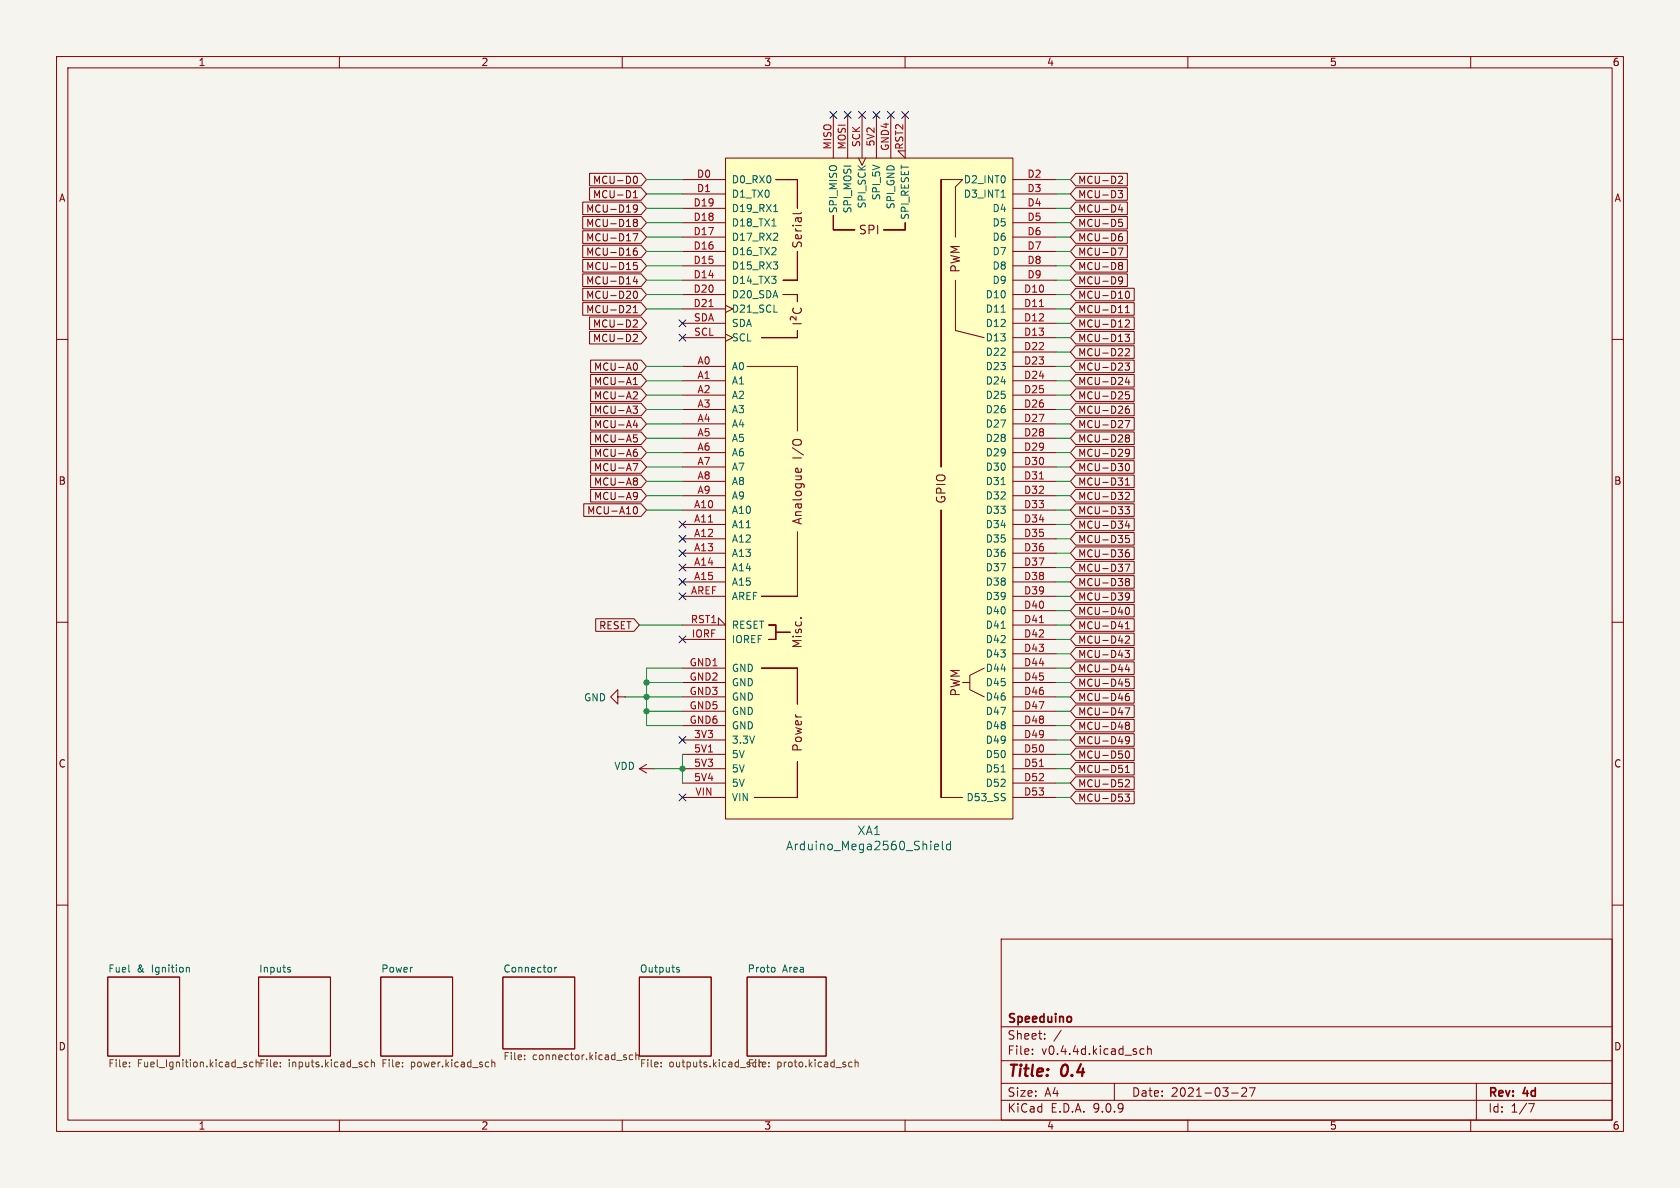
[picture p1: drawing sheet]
<svg xmlns="http://www.w3.org/2000/svg" width="297mm" height="210mm" viewBox="0 0 297 210" stroke-linecap="round" stroke-linejoin="round" font-family="sans-serif">
<path d="M0 0h297v210h-297z" fill="#f5f4ef" stroke="#f5f4ef" stroke-width=".18"/>
<g fill="none" stroke="#840000" stroke-width=".18">
<path d="M10 10h277v190h-277zM12 12h273v186h-273zM60 10v2M110 10v2M160 10v2M210 10v2M260 10v2M10 60h2M285 60h2M10 110h2M285 110h2M10 160h2"/>
<path d="M19 172.7h12.7v14h-12.7zM45.7 172.7h12.7v14h-12.7zM67.3 172.7h12.7v14h-12.7zM88.9 172.7h12.7v12.7h-12.7zM113 172.7h12.7v14h-12.7zM132.1 172.7h13.9v14h-13.9zM177 166h108v32h-108zM285 160h2M60 198v2M110 198v2M160 198v2M177 194.5h108"/>
<path d="M177 191.5h108M177 187.5h108M177 181.5h108M182.5 186.3v.1M182.5 185.5v.1M184.7 183.6v.1M184.7 182.8v.1M187.6 182.1l-1.3 2M197 191.5v3M202.2 185.5l-.4-.1-.3 .3v.4l.2 .2h.5M202.9 185.5l.2-.1 .4 .1v.9M202.9 184.9v1.5"/>
<path d="M210 198v2M217.7 193.2h1.2M219.5 192.4l.6-.1 .2 .1 .1 .3-.9 1.1h.9M220.9 192.3h1l-.7 1.5M260 198v2M261 191.5v6.5M270.2 195.1h1l-.6 1.5"/>
</g>
<path d="M189.3 179.8v.7" fill="none" stroke="#840000" stroke-width=".3"/>
<path d="M33.1 171l.4 .2v.6M51 171l.3 .1M51 171.4l.3 .1 .1 .2-.2 .1h-.2M98.1 171v.8M98.4 171l-.3 .2M119.7 171.1h.4M119.7 171.4l.4 .2v.2h-.4M136.8 171l.2 .2v.4l-.2 .2" fill="none" stroke="#006464" stroke-width=".18"/>
<g fill="none" stroke="#725600" stroke-width=".18">
<path d="M22.9 188.5v.1M22.9 187.8v.1M43.2 188.1l.4 .3v.1l-.4 .1M43.2 187.8h.4M44.7 187.8h-.3l-.3 .2 .1 .5h.5M49.6 188.5v.1M49.6 187.8v.1M64.5 188.4l.2 .2 .4-.1M65.1 187.8h-.4l-.2 .2M65.7 187.9l.1-.1h.3l.1 .8M65.7 187.3v1.3M71.2 188.5v.1"/>
<path d="M71.2 187.8v.1M86 187.8h.4M86.4 188.5l-.4 .1M86.9 187.9l.2-.1h.3l.1 .8M86.9 187.3v1.3M92.7 187.2v.1M92.7 186.5v.2M110.7 187v.3M111.9 186.5h-.4l-.2 .2 .1 .6h.5M112.4 186.6l.2-.1h.3v.8M112.4 186.1v1.2M116.9 188.5v.1"/>
<path d="M116.9 187.8v.1M135.9 188.5v.1M135.9 187.8v.1M150.1 188.5h.5M150.1 187.8h.5M151.2 187.9l.2-.1h.3v.8M151.2 187.3v1.3"/>
</g>
<path d="M128.3 27.9h50.8v116.9h-50.8z" fill="#ffffc2"/>
<g fill="none" stroke="#840000" stroke-width=".18">
<path d="M103 38.3h10.3l1 1.1-1 1.1h-10.3zM103 35.7h10.3l1 1.1-1 1.1h-10.3zM104.2 33.2h9.1l1 1.1-1 1.1h-9.1zM104.2 30.6h9.1l1 1.2-1 1.1h-9.1zM112 34.1l.3-.4v1.3M112 35h.7M112.1 31.2h.2a.68 .68 0 0 1 .4 .6 .68 .68 0 0 1-.4 .6h-.2M112.2 39.3l-.2-.2 .2-.3h.2l.3 .2-.3 .3M112.2 39.3l-.2 .3v.3l.2 .1h.4l.1-.2v-.2l-.3-.3M112.2 39.3h.2M112.7 36.8l-.3 .2h-.3l-.1-.2 .1-.5 .3-.1 .2 .2a.84 .84 0 0 1-.3 1.1h-.2M120.6 31.8h7.7"/>
<path d="M120.6 34.3h7.7M120.6 36.8h7.7M120.6 39.4h7.7M128.3 27.9h50.8v116.9h-50.8zM137.2 31.8h3.8zM141 31.8v5zM141.7 37.6l-.3 .2h-1.3M147.3 38.1v2.5zM147.3 20.3v7.6M149.9 20.3v7.6M151.8 27.9l.6 1.3 .6-1.3M152.4 20.3v7.6"/>
<path d="M154.9 20.3v7.6M157.5 20.3v7.6M160 39.4v1.2zM160 20.3v7.6l-1.3-1.2h1.3M166.4 31.8h3.8l-1.3 1.2v8.9M166.4 31.8v50.8zM179.1 31.8h7.6M179.1 34.3h7.6M179.1 36.8h7.6M179.1 39.4h7.6M190.2 35.7h9.1v2.2h-9.1l-1-1.1zM190.2 33.2h9.1v2.2h-9.1l-1-1.1z"/>
<path d="M190.2 30.6h9.1v2.3h-9.1l-1-1.1zM190.2 38.3h9.1v2.2h-9.1l-1-1.1zM197.7 33.7h.8l-.5 .5 .4 .1 .1 .4-.3 .3h-.3M197.8 31.2h.4l.3 .3-.8 .9h.8M197.8 38.8h.6M197.9 39.3h.3l.3 .2-.2 .5h-.4M198 36.2l-.3 .9h.8M198.3 36.7v.8M103 48.4h10.3l1 1.1-1 1.1h-10.3zM103 53.5h10.3l1 1.1-1 1.1h-10.3zM103 40.8h10.3l1 1.1-1 1.1h-10.3zM103 43.3h10.3l1 1.2-1 1.1h-10.3z"/>
<path d="M103 45.9h10.3l1 1.1-1 1.1h-10.3zM103 51h10.3l1 1.1-1 1.1h-10.3zM104.2 58.6h9.1l1 1.1-1 1.1h-9.1zM104.2 56h9.1l1 1.2-1 1.1h-9.1zM111.9 41.3h.8l-.5 1.3M112 54.4l.3-.4v1.3M112 55.3h.7M112 56.6h.4l.3 .3-.8 .9h.8M112 59.2l.4-.1 .3 .4-.8 .9h.8M112.1 51.6l.2-.1a.68 .68 0 0 1 .4 .6 .68 .68 0 0 1-.4 .6l-.2-.1-.1-.3zM112.3 48.9l-.3 .9h.7M112.6 43.9h-.4a.86 .86 0 0 0 0 1.2l.4-.1 .1-.4-.3-.3-.3 .1-.1 .2"/>
<path d="M112.6 49.4v.8M112.6 46.4h-.6v.6l.1-.1h.5l.1 .2-.1 .4-.2 .2-.4-.2M120.6 41.9h7.7M120.6 44.5h7.7M120.6 47h7.7M120.6 49.5h7.7M120.6 52.1h7.7M120.6 54.6h7.7M120.6 57.2h7.7M120.6 59.7h7.7M128.3 54l1.2 .6-1.2 .6M128.3 59.1l1.2 .6-1.2 .6"/>
<path d="M134.6 59.7h6.4zM138.4 49.5h2.6zM138.4 52.1h2.6zM140.1 57.2h1.6M140.3 54.5a.61 .61 0 0 0 0 .7 .61 .61 0 0 0 .7 .2 .57 .57 0 0 0 .6-.3 .57 .57 0 0 0-.1-.6M140.7 56v.6l-.5-.5a.31 .31 0 0 0-.5 .1l.1 .4M141 44.5v5zM141 52.1v1.2zM141 58.4v1.3zM147.3 40.6h3.8zM156.2 40.6h3.8zM168.9 49.5v8.9l5.1 1.3"/>
<path d="M179.1 41.9h7.6M179.1 44.5h7.6M179.1 47h7.6M179.1 49.5h7.6M179.1 52.1h7.6M179.1 54.6h7.6M179.1 57.2h7.6M179.1 59.7h7.6M190.2 45.9h9.1v2.2h-9.1l-1-1.1zM190.2 48.4h9.1v2.2h-9.1l-1-1.1zM190.2 40.8h9.1v2.2h-9.1l-1-1.1zM190.2 51h10.3v2.2h-10.3l-1-1.1z"/>
<path d="M190.2 43.3h9.1v2.3h-9.1l-1-1.1zM190.2 56h10.3v2.3h-10.3l-1-1.1zM190.2 58.6h10.3v2.2h-10.3l-1-1.1zM190.2 53.5h10.3v2.2h-10.3l-1-1.1zM197.7 43.9h.8l-.5 1.2M197.9 46.9h.1M197.9 46.5l.3-.1 .2 .1 .1 .2-.3 .2M197.9 41.9l.3-.1 .3 .2-.2 .5h-.4M197.9 49l.3-.1 .2 .2a.84 .84 0 0 1-.3 1.1h-.2M198 46.9h.2M198 46.9l-.1 .1M198.2 46.9l.3 .3-.1 .3-.2 .2-.3-.1"/>
<path d="M198.3 41.3l-.4 .1M198.5 49.5l-.3 .2h-.3M198.9 59.1h.8l-.5 .5 .4 .1v.5l-.2 .2-.5-.2M198.9 56.7l.5-.1 .3 .3-.8 .9h.8M198.9 54.4l.4-.4v1.3M198.9 55.3h.8M199.1 51.6l.1-.1a.68 .68 0 0 1 .5 .6 .68 .68 0 0 1-.5 .6l-.1-.1-.2-.3zM104.4 78.9h8.9l1 1.1-1 1.1h-8.9zM104.4 66.2h8.9l1 1.1-1 1.1h-8.9zM104.4 71.3h8.9l1 1.1-1 1.1h-8.9zM104.4 68.7h8.9l1 1.2-1 1.1h-8.9zM104.4 73.8h8.9l1 1.1-1 1.1h-8.9z"/>
<path d="M104.4 76.4h8.9l1 1.1-1 1.1h-8.9zM104.4 63.7h8.9l1 1.1-1 1.1h-8.9zM111.9 71.8h.8l-.4 .5 .3 .1 .1 .4-.3 .3h-.3M112 68h.7M112 67.1l.3-.4v1.3M112 76.9h.6M112.1 77.4h.3l.3 .2-.1 .4-.5 .1M112.1 64.2h.2a.68 .68 0 0 1 .4 .6 .68 .68 0 0 1-.4 .6h-.2M112.1 69.3h.5l.1 .3-.8 .9h.8M112.2 79.9h.2l.3 .2-.1 .5-.4 .1M112.3 74.3l-.3 .9h.7M112.6 79.4l-.4 .1"/>
<path d="M112.6 74.8v.8M120.6 64.8h7.7M120.6 67.3h7.7M120.6 69.9h7.7M120.6 72.4h7.7M120.6 74.9h7.7M120.6 77.5h7.7M132.1 64.8h8.9v11.4M140.4 77.8h1M179.1 64.8h7.6M179.1 67.3h7.6M179.1 69.9h7.6"/>
<path d="M179.1 72.4h7.6M179.1 74.9h7.6M179.1 77.5h7.6M179.1 62.2h7.6M190.2 73.8h10.3v2.2h-10.3l-1-1.1zM190.2 76.4h10.3v2.2h-10.3l-1-1.1zM190.2 78.9h10.3v2.2h-10.3l-1-1.1zM190.2 63.7h10.3v2.2h-10.3l-1-1.1zM190.2 61.1h10.3v2.2h-10.3l-1-1.1zM190.2 68.7h10.3v2.3h-10.3l-1-1.1zM190.2 66.2h10.3v2.2h-10.3l-1-1.1zM190.2 71.3h10.3v2.2h-10.3l-1-1.1z"/>
<path d="M198.9 74.3h.8l-.5 1.3M198.9 64.2h.8l-.5 .5 .4 .1v.5l-.2 .1-.5-.1M198.9 61.8l.5-.2 .3 .4-.8 .9h.8M199.2 77.4l-.3-.2 .3-.3h.2l.3 .2-.3 .3M199.2 77.4l-.3 .3 .1 .3 .2 .1h.4l.1-.2v-.2l-.3-.3M199.2 77.4h.2M199.2 66.6l-.3 1h.8M199.6 71.8l-.4 .1a.86 .86 0 0 0 0 1.2l.4-.2 .1-.4-.3-.2h-.2l-.3 .2M199.6 67.1v.9M199.6 69.3h-.6l-.1 .6 .2-.2 .5 .1 .1 .2-.1 .4-.2 .1-.5-.1M199.7 80l-.3 .2h-.2l-.3-.2 .2-.5 .3-.1 .2 .1a.84 .84 0 0 1-.3 1.2h-.2M103.2 89.1h10.1l1 1.1-1 1.1h-10.1z"/>
<path d="M104.4 81.4h8.9l1 1.2-1 1.1h-8.9zM104.4 84h8.9l1 1.1-1 1.1h-8.9zM104.4 86.5h8.9l1 1.1-1 1.1h-8.9zM111.9 82h.8l-.5 1.2M112 90.1l.1-.4 .2-.1a.68 .68 0 0 1 .4 .6 .68 .68 0 0 1-.4 .6l-.2-.1-.1-.3M112.2 84.5h.2l.3 .2-.3 .3M112.2 87l.4 .2a.84 .84 0 0 1-.3 1.1h-.2M112.2 85h.2M112.4 85l.3 .3v.2l-.1 .2-.4 .1M112.7 87.6l-.3 .2h-.2M120.6 80h7.7M120.6 82.6h7.7"/>
<path d="M120.6 85.1h7.7M120.6 87.6h7.7M120.6 90.2h7.7M120.6 92.7h7.7M120.6 95.3h7.7M120.6 97.8h7.7M140.7 83.3v-.5h.3l.2 .7M141 94v11.4M141.6 82.8l.1 .5M166.4 90.2v50.8zM179.1 80h7.6M179.1 82.6h7.6"/>
<path d="M179.1 85.1h7.6M179.1 87.6h7.6M179.1 90.2h7.6M179.1 92.7h7.6M179.1 95.3h7.6M179.1 97.8h7.6M190.2 81.4h10.3v2.3h-10.3l-1-1.1zM190.2 86.5h10.3v2.2h-10.3l-1-1.1zM190.2 84h10.3v2.2h-10.3l-1-1.1zM190.2 91.6h10.3v2.2h-10.3l-1-1.1zM190.2 89.1h10.3v2.2h-10.3l-1-1.1zM190.2 96.7h10.3v2.2h-10.3l-1-1.1z"/>
<path d="M190.2 94.1h10.3v2.3h-10.3l-1-1.1zM190.2 99.2h10.3v2.2h-10.3l-1-1.1zM198.9 89.6h.8l-.5 .5 .4 .1v.5l-.2 .1-.5-.1M198.9 99.7h.8l-.5 1.3M198.9 87.2l.5-.2 .3 .4-.8 .9h.8M198.9 85.8h.8M198.9 84.9l.4-.4v1.3M199.1 82.1l.1-.1a.68 .68 0 0 1 .5 .6 .68 .68 0 0 1-.5 .6l-.1-.1-.2-.4zM199.2 92l-.3 1h.8M199.6 97.2l-.4 .1a.86 .86 0 0 0 0 1.2l.4-.2 .1-.4-.3-.2h-.2l-.3 .2M199.6 92.5v.9M199.6 94.7h-.6l-.1 .6 .2-.2 .5 .1 .1 .2-.1 .4-.2 .1-.5-.1"/>
<path d="M105.3 109.4h6.8l.9 1.1-.9 1.1h-6.8zM120.6 110.5h7.7l-1.3-1.3v1.3M120.6 100.3h7.7M120.6 102.9h7.7M120.6 105.4h7.7M120.6 113h7.7M120.6 118.1h7.7M134.6 105.4h6.4zM134.6 118.1h6.4zM135.9 110.5h1.3zM135.9 113h1.3zM137.2 110.5v2.5z"/>
<path d="M137.2 111.8h2.5zM141 118.1v6.4zM141.5 109.3h.2M174 118.1l-2.6 1.3v2.5l2.6 1.3M179.1 100.3h7.6M179.1 102.9h7.6M179.1 105.4h7.6M179.1 110.5h7.6M179.1 113h7.6M179.1 118.1h7.6M179.1 108h7.6M179.1 115.6h7.6"/>
<path d="M190.2 114.5h10.3v2.2h-10.3l-1-1.1zM190.2 106.8h10.3v2.3h-10.3l-1-1.1zM190.2 109.4h10.3v2.2h-10.3l-1-1.1zM190.2 111.9h10.3v2.2h-10.3l-1-1.1zM190.2 117h10.3v2.2h-10.3l-1-1.1zM190.2 104.3h10.3v2.2h-10.3l-1-1.1zM190.2 101.8h10.3v2.2h-10.3l-1-1.1zM190.2 119.5h10.3v2.3h-10.3l-1-1.1zM198.9 115h.8l-.5 .5 .4 .1v.5l-.2 .1-.5-.1M198.9 112.6l.5-.2 .3 .4-.8 .9h.8M198.9 110.3l.4-.4v1.3M198.9 111.2h.8"/>
<path d="M199.1 107.5l.1-.1a.68 .68 0 0 1 .5 .6 .68 .68 0 0 1-.5 .6l-.1-.1-.2-.4zM199.2 102.8l-.3-.2 .3-.3h.2l.3 .2-.3 .3M199.2 102.8l-.3 .3 .1 .3 .2 .1h.4l.1-.2v-.2l-.3-.3M199.2 102.8h.2M199.2 117.4l-.3 1h.8M199.6 117.9v.9M199.7 105.4l-.3 .2h-.2l-.3-.2 .2-.5 .3-.1 .2 .1a.84 .84 0 0 1-.3 1.2h-.2M109.2 123.2v-1.3l-1.3 1.3 1.3 1.3v-1.3h1.3M110.5 123.2h.1M113 135.9h2.6M113 135.9l1.3 .8M114.3 135.1l-1.3 .8"/>
<path d="M115.6 135.9h.1M120.6 120.7h7.7M120.6 123.2h7.7M120.6 125.7h7.7M120.6 128.3h7.7M120.6 130.8h7.7M120.6 133.4h7.7M120.6 135.9h7.7M120.6 138.4h7.7M141 134.6v6.4zM170.2 120.7h1.2M179.1 120.7h7.6"/>
<path d="M179.1 123.2h7.6M179.1 125.7h7.6M179.1 128.3h7.6M179.1 130.8h7.6M179.1 133.4h7.6M179.1 135.9h7.6M179.1 138.4h7.6M190.2 124.6h10.3v2.2h-10.3l-1-1.1zM190.2 127.2h10.3v2.2h-10.3l-1-1.1zM190.2 122.1h10.3v2.2h-10.3l-1-1.1zM190.2 129.7h10.3v2.2h-10.3l-1-1.1zM190.2 132.2h10.3v2.3h-10.3l-1-1.1z"/>
<path d="M190.2 139.9h10.3v2.2h-10.3l-1-1.1zM190.2 137.3h10.3v2.2h-10.3l-1-1.1zM190.2 134.8h10.3v2.2h-10.3l-1-1.1zM198.9 125.1h.8l-.5 1.3M198.9 138l.5-.2 .3 .4-.8 .9h.8M198.9 135.7l.4-.4v1.3M198.9 136.6h.8M199.1 132.9l.1-.1a.68 .68 0 0 1 .5 .6 .68 .68 0 0 1-.5 .6l-.1-.1-.2-.4zM199.2 128.2l-.3-.2 .3-.3h.2l.3 .2-.3 .3M199.2 128.2l-.3 .3 .1 .3 .2 .1h.4l.1-.2v-.2l-.3-.3M199.2 128.2h.2M199.6 122.6l-.4 .1a.86 .86 0 0 0 0 1.2l.4-.2 .1-.4-.3-.2h-.2l-.3 .2"/>
<path d="M199.6 120.1h-.6l-.1 .6 .2-.2 .5 .1 .1 .2-.1 .4-.2 .1-.5-.1M199.7 130.8l-.3 .2h-.2l-.3-.2 .2-.5 .3-.1 .2 .1a.84 .84 0 0 1-.3 1.2h-.2M120.6 141h7.7M133.3 141h7.7zM166.4 141h3.8M179.1 141h7.6M198.9 140.4h.8l-.5 .5 .4 .1v.5l-.2 .1-.5-.1"/>
</g>
<g fill="none" stroke="#006464" stroke-width=".18">
<path d="M136.5 39.9h.7M136.8 37.4h.7M177 34.9h.7M136.7 42.5h.8M137.4 41.3v.5M177 55.2h.7M177 85.7h.7M177 111.1h.7M177 136.5h.7M165.2 149.7l.7-.1v-.3l-.5-.1-.2 .2 .1 .8h.6M166.6 148.7v1.3l.2 .2M168 149.3l-.4-.1-.3 .3v.4l.2 .3h.5"/>
<path d="M168 148.7v1.5"/>
</g>
<path d="M125.3 54.2h.8M183.8 54.2h.7M183.8 84.7h.7M183.8 110.1h.7M183.8 135.5h.7" fill="none" stroke="#a90000" stroke-width=".18"/>
<g fill="none" stroke="#009600" stroke-width=".18">
<path d="M114.3 34.3h6.3M114.3 36.8h6.3M114.3 31.8h6.3M114.3 39.4h6.3M186.7 34.3h2.5M186.7 36.8h2.5M186.7 31.8h2.5M186.7 39.4h2.5M114.3 44.5h6.3M114.3 47h6.3M114.3 41.9h6.3M114.3 52.1h6.3"/>
<path d="M114.3 49.5h6.3M114.3 54.6h6.3M186.7 44.5h2.5M186.7 47h2.5M186.7 41.9h2.5M186.7 52.1h2.5M186.7 49.5h2.5M186.7 54.6h2.5M186.7 59.7h2.5M186.7 57.2h2.5M114.3 74.9h6.3M114.3 77.5h6.3"/>
<path d="M114.3 64.8h6.3M114.3 67.3h6.3M114.3 69.9h6.3M114.3 72.4h6.3M186.7 74.9h2.5M186.7 77.5h2.5M186.7 64.8h2.5M186.7 62.2h2.5M186.7 67.3h2.5M186.7 69.9h2.5M186.7 72.4h2.5M114.3 87.6h6.3"/>
<path d="M114.3 90.2h6.3M114.3 85.1h6.3M114.3 80h6.3M114.3 82.6h6.3M186.7 87.6h2.5M186.7 90.2h2.5M186.7 85.1h2.5M186.7 80h2.5M186.7 82.6h2.5M186.7 92.7h2.5M186.7 97.8h2.5M186.7 95.3h2.5"/>
<path d="M113 110.5h7.6M120.6 118.1h-6.3v10.2h6.3M186.7 110.5h2.5M186.7 118.1h2.5M186.7 115.6h2.5M186.7 113h2.5M186.7 108h2.5M186.7 100.3h2.5M186.7 102.9h2.5M186.7 105.4h2.5M110.5 123.2h10.1M114.3 125.7h6.3"/>
<path d="M114.3 120.7h6.3M115.6 135.9h5M120.6 133.4v5M186.7 123.2h2.5M186.7 125.7h2.5M186.7 135.9h2.5M186.7 128.3h2.5M186.7 138.4h2.5M186.7 120.7h2.5M186.7 130.8h2.5M186.7 133.4h2.5M186.7 141h2.5"/>
</g>
<g fill="none" stroke="#000084" stroke-width=".18">
<path d="M146.7 19.7l1.2 1.2M147.9 19.7l-1.2 1.2M149.3 19.7l1.2 1.2M150.5 19.7l-1.2 1.2M151.8 19.7l1.2 1.2M153 19.7l-1.2 1.2M154.3 19.7l1.2 1.2M155.5 19.7l-1.2 1.2M156.9 19.7l1.2 1.2M158.1 19.7l-1.2 1.2M159.4 19.7l1.2 1.2M160.6 19.7l-1.2 1.2"/>
<path d="M120 56.5l1.3 1.3M120 59.1l1.3 1.2M121.3 56.5l-1.3 1.3M121.3 59.1l-1.3 1.2M120 99.7l1.3 1.2M120 97.2l1.3 1.2M120 94.6l1.3 1.3M120 92.1l1.3 1.2M121.3 99.7l-1.3 1.2M121.3 97.2l-1.3 1.2M121.3 94.6l-1.3 1.3M121.3 92.1l-1.3 1.2"/>
<path d="M120 104.8l1.3 1.2M120 102.3l1.3 1.2M120 112.4l1.3 1.2M121.3 104.8l-1.3 1.2M121.3 102.3l-1.3 1.2M121.3 112.4l-1.3 1.2M120 130.2l1.3 1.2M121.3 130.2l-1.3 1.2M120 140.4l1.3 1.2M121.3 140.4l-1.3 1.2"/>
</g>
<g fill="#009600" stroke="#009600" stroke-width=".18">
<circle cx="114.3" cy="120.7" r=".46"/>
<circle cx="114.3" cy="123.2" r=".46"/>
<circle cx="114.3" cy="125.7" r=".46"/>
<circle cx="120.6" cy="135.9" r=".46"/>
</g>
<g font-size="2.8" fill="#840000">
<text x="178" y="190.9">Title:</text>
<text x="187.7" y="190.9">0.4</text>
</g>
<g font-size="2.1" fill="#840000">
<text x="151.7" y="41.6">SPI</text>
<text x="142" y="44" transform="rotate(-90 142 44)">Serial</text>
<text x="169.9" y="48.3" transform="rotate(-90 169.9 48.3)">PWM</text>
<text x="142" y="81.2" transform="rotate(-90 142 81.2)">I/O</text>
<text x="167.4" y="89.1" transform="rotate(-90 167.4 89.1)">GPIO</text>
<text x="142" y="92.9" transform="rotate(-90 142 92.9)">Analogue</text>
<text x="142" y="114.7" transform="rotate(-90 142 114.7)">Misc.</text>
<text x="169.9" y="123.2" transform="rotate(-90 169.9 123.2)">PWM</text>
<text x="142" y="133" transform="rotate(-90 142 133)">Power</text>
<text x="178" y="184">Sheet:</text>
<text x="178" y="181.2">Speeduino</text>
<text x="178" y="186.7">File:</text>
<text x="184.1" y="186.7">v0.4.4d.kicad_sch</text>
<text x="178" y="196.9">KiCad</text>
<text x="178" y="194.1">Size:</text>
<text x="184.7" y="194.1">A4</text>
<text x="185.7" y="196.9">E.D.A.</text>
<text x="193.3" y="196.9">9.0.9</text>
<text x="200" y="194.1">Date:</text>
<text x="207" y="194.1">2021-03-27</text>
<text x="263" y="194.3">Rev:</text>
<text x="263" y="196.9">Id:</text>
<text x="267.1" y="196.9">1/7</text>
<text x="269.4" y="194.3">4d</text>
</g>
<g font-size="2.1" fill="#006464">
<text x="151.5" y="147.8">XA1</text>
<text x="138.9" y="150.5">Arduino_Mega2560_Shield</text>
</g>
<g font-size="1.8" fill="#840000">
<text x="35" y="11.9">1</text>
<text x="85" y="11.9">2</text>
<text x="135" y="11.9">3</text>
<text x="185" y="11.9">4</text>
<text x="235" y="11.9">5</text>
<text x="285" y="11.9">6</text>
<text x="10.3" y="35.9">A</text>
<text x="104.7" y="35.2">MCU-D1</text>
<text x="104.7" y="32.7">MCU-D0</text>
<text x="190.5" y="35.2">MCU-D3</text>
<text x="190.5" y="32.7">MCU-D2</text>
<text x="285.3" y="35.9">A</text>
<text x="103.5" y="40.3">MCU-D18</text>
<text x="103.5" y="37.8">MCU-D19</text>
<text x="190.5" y="37.8">MCU-D4</text>
<text x="190.5" y="40.3">MCU-D5</text>
<text x="103.5" y="42.9">MCU-D17</text>
<text x="103.5" y="45.4">MCU-D16</text>
<text x="103.5" y="47.9">MCU-D15</text>
<text x="190.5" y="47.9">MCU-D8</text>
<text x="190.5" y="42.9">MCU-D6</text>
<text x="190.5" y="45.4">MCU-D7</text>
<text x="103.5" y="50.5">MCU-D14</text>
<text x="103.5" y="53">MCU-D20</text>
<text x="190.5" y="50.5">MCU-D9</text>
<text x="190.5" y="53">MCU-D10</text>
<text x="103.5" y="55.6">MCU-D21</text>
<text x="104.7" y="58.1">MCU-D2</text>
<text x="190.5" y="58.1">MCU-D12</text>
<text x="190.5" y="55.6">MCU-D11</text>
<text x="104.7" y="60.6">MCU-D2</text>
<text x="104.9" y="65.7">MCU-A0</text>
<text x="190.5" y="65.7">MCU-D23</text>
<text x="190.5" y="63.2">MCU-D22</text>
<text x="190.5" y="60.6">MCU-D13</text>
<text x="104.9" y="68.3">MCU-A1</text>
<text x="104.9" y="70.8">MCU-A2</text>
<text x="190.5" y="70.8">MCU-D25</text>
<text x="190.5" y="68.3">MCU-D24</text>
<text x="104.9" y="73.3">MCU-A3</text>
<text x="104.9" y="75.9">MCU-A4</text>
<text x="190.5" y="75.9">MCU-D27</text>
<text x="190.5" y="73.3">MCU-D26</text>
<text x="104.9" y="81">MCU-A6</text>
<text x="104.9" y="83.5">MCU-A7</text>
<text x="104.9" y="78.4">MCU-A5</text>
<text x="190.5" y="78.4">MCU-D28</text>
<text x="190.5" y="81">MCU-D29</text>
<text x="190.5" y="83.5">MCU-D30</text>
<text x="10.3" y="85.9">B</text>
<text x="104.9" y="86">MCU-A8</text>
<text x="104.9" y="88.6">MCU-A9</text>
<text x="190.5" y="88.6">MCU-D32</text>
<text x="190.5" y="86">MCU-D31</text>
<text x="285.3" y="85.9">B</text>
<text x="103.7" y="91.1">MCU-A10</text>
<text x="190.5" y="93.7">MCU-D34</text>
<text x="190.5" y="91.1">MCU-D33</text>
<text x="190.5" y="98.7">MCU-D36</text>
<text x="190.5" y="96.2">MCU-D35</text>
<text x="190.5" y="101.3">MCU-D37</text>
<text x="190.5" y="106.4">MCU-D39</text>
<text x="190.5" y="103.8">MCU-D38</text>
<text x="105.8" y="111.4">RESET</text>
<text x="190.5" y="108.9">MCU-D40</text>
<text x="190.5" y="111.4">MCU-D41</text>
<text x="190.5" y="114">MCU-D42</text>
<text x="190.5" y="116.5">MCU-D43</text>
<text x="190.5" y="119.1">MCU-D44</text>
<text x="190.5" y="121.6">MCU-D45</text>
<text x="190.5" y="124.1">MCU-D46</text>
<text x="190.5" y="126.7">MCU-D47</text>
<text x="190.5" y="129.2">MCU-D48</text>
<text x="190.5" y="131.8">MCU-D49</text>
<text x="10.3" y="135.9">C</text>
<text x="190.5" y="134.3">MCU-D50</text>
<text x="190.5" y="136.8">MCU-D51</text>
<text x="285.3" y="135.9">C</text>
<text x="190.5" y="141.9">MCU-D53</text>
<text x="190.5" y="139.4">MCU-D52</text>
<text x="10.3" y="185.9">D</text>
<text x="285.3" y="185.9">D</text>
<text x="35" y="199.9">1</text>
<text x="85" y="199.9">2</text>
<text x="135" y="199.9">3</text>
<text x="185" y="199.9">4</text>
<text x="235" y="199.9">5</text>
<text x="285" y="199.9">6</text>
</g>
<g font-size="1.8" fill="#a90000">
<text x="147.1" y="26.5" transform="rotate(-90 147.1 26.5)">MISO</text>
<text x="149.6" y="26.5" transform="rotate(-90 149.6 26.5)">MOSI</text>
<text x="152.1" y="26.1" transform="rotate(-90 152.1 26.1)">SCK</text>
<text x="154.7" y="26" transform="rotate(-90 154.7 26)">5V2</text>
<text x="157.2" y="26.8" transform="rotate(-90 157.2 26.8)">GND4</text>
<text x="159.8" y="26.6" transform="rotate(-90 159.8 26.6)">RST2</text>
<text x="123.1" y="31.5">D0</text>
<text x="123.1" y="34">D1</text>
<text x="181.5" y="31.5">D2</text>
<text x="181.5" y="34">D3</text>
<text x="122.5" y="36.6">D19</text>
<text x="122.5" y="39.1">D18</text>
<text x="122.5" y="41.7">D17</text>
<text x="181.5" y="36.6">D4</text>
<text x="181.5" y="39.1">D5</text>
<text x="181.5" y="41.7">D6</text>
<text x="122.5" y="44.2">D16</text>
<text x="122.5" y="46.7">D15</text>
<text x="181.5" y="44.2">D7</text>
<text x="181.5" y="46.7">D8</text>
<text x="122.5" y="49.3">D14</text>
<text x="122.5" y="51.8">D20</text>
<text x="180.9" y="51.8">D10</text>
<text x="181.5" y="49.3">D9</text>
<text x="122.5" y="54.4">D21</text>
<text x="122.6" y="56.9">SDA</text>
<text x="122.6" y="59.4">SCL</text>
<text x="180.9" y="54.4">D11</text>
<text x="180.9" y="56.9">D12</text>
<text x="180.9" y="59.4">D13</text>
<text x="123.2" y="64.5">A0</text>
<text x="180.9" y="62">D22</text>
<text x="180.9" y="64.5">D23</text>
<text x="123.2" y="67.1">A1</text>
<text x="123.2" y="69.6">A2</text>
<text x="180.9" y="67.1">D24</text>
<text x="180.9" y="69.6">D25</text>
<text x="123.2" y="72.1">A3</text>
<text x="123.2" y="74.7">A4</text>
<text x="123.2" y="77.2">A5</text>
<text x="180.9" y="72.1">D26</text>
<text x="180.9" y="74.7">D27</text>
<text x="180.9" y="77.2">D28</text>
<text x="123.2" y="79.8">A6</text>
<text x="123.2" y="82.3">A7</text>
<text x="180.9" y="79.8">D29</text>
<text x="180.9" y="82.3">D30</text>
<text x="122.6" y="89.9">A10</text>
<text x="123.2" y="84.8">A8</text>
<text x="123.2" y="87.4">A9</text>
<text x="180.9" y="84.8">D31</text>
<text x="180.9" y="87.4">D32</text>
<text x="180.9" y="89.9">D33</text>
<text x="122.6" y="92.5">A11</text>
<text x="122.6" y="95">A12</text>
<text x="180.9" y="92.5">D34</text>
<text x="180.9" y="95">D35</text>
<text x="122.6" y="97.5">A13</text>
<text x="122.6" y="100.1">A14</text>
<text x="180.9" y="97.5">D36</text>
<text x="180.9" y="100.1">D37</text>
<text x="122.1" y="105.2">AREF</text>
<text x="122.6" y="102.6">A15</text>
<text x="180.9" y="102.6">D38</text>
<text x="180.9" y="105.2">D39</text>
<text x="180.9" y="107.7">D40</text>
<text x="122" y="110.2">RST1</text>
<text x="122.2" y="112.8">IORF</text>
<text x="180.9" y="110.2">D41</text>
<text x="180.9" y="112.8">D42</text>
<text x="121.8" y="117.9">GND1</text>
<text x="180.9" y="115.3">D43</text>
<text x="180.9" y="117.9">D44</text>
<text x="121.8" y="120.4">GND2</text>
<text x="121.8" y="122.9">GND3</text>
<text x="121.8" y="125.5">GND5</text>
<text x="180.9" y="120.4">D45</text>
<text x="180.9" y="122.9">D46</text>
<text x="180.9" y="125.5">D47</text>
<text x="121.8" y="128">GND6</text>
<text x="122.6" y="130.6">3V3</text>
<text x="180.9" y="128">D48</text>
<text x="180.9" y="130.6">D49</text>
<text x="122.6" y="133.1">5V1</text>
<text x="122.6" y="135.6">5V3</text>
<text x="180.9" y="133.1">D50</text>
<text x="180.9" y="135.6">D51</text>
<text x="122.6" y="138.2">5V4</text>
<text x="122.8" y="140.7">VIN</text>
<text x="180.9" y="138.2">D52</text>
<text x="180.9" y="140.7">D53</text>
</g>
<g font-size="1.8" fill="#006464">
<text x="129.3" y="32.6">D0_RX0</text>
<text x="129.3" y="35.2">D1_TX0</text>
<text x="155.8" y="35.5" transform="rotate(-90 155.8 35.5)">SPI_5V</text>
<text x="170.3" y="32.6">D2_INT0</text>
<text x="170.3" y="35.2">D3_INT1</text>
<text x="129.3" y="37.7">D19_RX1</text>
<text x="129.3" y="40.2">D18_TX1</text>
<text x="148.2" y="37.8" transform="rotate(-90 148.2 37.8)">SPI_MISO</text>
<text x="150.7" y="37.8" transform="rotate(-90 150.7 37.8)">SPI_MOSI</text>
<text x="153.3" y="37" transform="rotate(-90 153.3 37)">SPI_SCK</text>
<text x="158.3" y="37.1" transform="rotate(-90 158.3 37.1)">SPI_GND</text>
<text x="160.9" y="39" transform="rotate(-90 160.9 39)">SPI_RESET</text>
<text x="175.4" y="37.7">D4</text>
<text x="175.4" y="40.2">D5</text>
<text x="129.3" y="42.8">D17_RX2</text>
<text x="129.3" y="45.3">D16_TX2</text>
<text x="129.3" y="47.9">D15_RX3</text>
<text x="175.4" y="42.8">D6</text>
<text x="175.4" y="45.3">D7</text>
<text x="175.4" y="47.9">D8</text>
<text x="129.3" y="50.4">D14_TX3</text>
<text x="129.3" y="52.9">D20_SDA</text>
<text x="174.2" y="52.9">D10</text>
<text x="175.4" y="50.4">D9</text>
<text x="129.3" y="55.5">D21_SCL</text>
<text x="129.3" y="58">SDA</text>
<text x="174.2" y="55.5">D11</text>
<text x="174.2" y="58">D12</text>
<text x="129.3" y="60.6">SCL</text>
<text x="129.3" y="65.6">A0</text>
<text x="174.2" y="60.6">D13</text>
<text x="174.2" y="63.1">D22</text>
<text x="174.2" y="65.6">D23</text>
<text x="129.3" y="68.2">A1</text>
<text x="129.3" y="70.7">A2</text>
<text x="174.2" y="68.2">D24</text>
<text x="174.2" y="70.7">D25</text>
<text x="129.3" y="73.3">A3</text>
<text x="129.3" y="75.8">A4</text>
<text x="174.2" y="73.3">D26</text>
<text x="174.2" y="75.8">D27</text>
<text x="129.3" y="78.3">A5</text>
<text x="129.3" y="80.9">A6</text>
<text x="129.3" y="83.4">A7</text>
<text x="174.2" y="78.3">D28</text>
<text x="174.2" y="80.9">D29</text>
<text x="174.2" y="83.4">D30</text>
<text x="129.3" y="86">A8</text>
<text x="129.3" y="88.5">A9</text>
<text x="174.2" y="86">D31</text>
<text x="174.2" y="88.5">D32</text>
<text x="129.3" y="91">A10</text>
<text x="129.3" y="93.6">A11</text>
<text x="174.2" y="91">D33</text>
<text x="174.2" y="93.6">D34</text>
<text x="129.3" y="96.1">A12</text>
<text x="129.3" y="98.7">A13</text>
<text x="129.3" y="101.2">A14</text>
<text x="174.2" y="96.1">D35</text>
<text x="174.2" y="98.7">D36</text>
<text x="174.2" y="101.2">D37</text>
<text x="129.3" y="103.7">A15</text>
<text x="129.3" y="106.3">AREF</text>
<text x="174.2" y="103.7">D38</text>
<text x="174.2" y="106.3">D39</text>
<text x="129.3" y="111.4">RESET</text>
<text x="129.3" y="113.9">IOREF</text>
<text x="174.2" y="108.8">D40</text>
<text x="174.2" y="111.4">D41</text>
<text x="174.2" y="113.9">D42</text>
<text x="129.3" y="119">GND</text>
<text x="174.2" y="116.4">D43</text>
<text x="174.2" y="119">D44</text>
<text x="103.2" y="124.2">GND</text>
<text x="129.3" y="121.5">GND</text>
<text x="129.3" y="124.1">GND</text>
<text x="174.2" y="121.5">D45</text>
<text x="174.2" y="124.1">D46</text>
<text x="129.3" y="126.6">GND</text>
<text x="129.3" y="129.1">GND</text>
<text x="129.3" y="131.7">3.3V</text>
<text x="174.2" y="126.6">D47</text>
<text x="174.2" y="129.1">D48</text>
<text x="174.2" y="131.7">D49</text>
<text x="108.5" y="136.3">VDD</text>
<text x="129.3" y="134.2">5V</text>
<text x="129.3" y="136.8">5V</text>
<text x="174.2" y="134.2">D50</text>
<text x="174.2" y="136.8">D51</text>
<text x="129.3" y="139.3">5V</text>
<text x="129.3" y="141.8">VIN</text>
<text x="170.8" y="141.8">D53_SS</text>
<text x="174.2" y="139.3">D52</text>
<text x="19" y="172">Fuel</text>
<text x="24.2" y="172">&amp;</text>
<text x="27" y="172">Ignition</text>
<text x="45.7" y="172">Inputs</text>
<text x="67.3" y="172">Power</text>
<text x="88.9" y="172">Connector</text>
<text x="113" y="172">Outputs</text>
<text x="132.1" y="172">Proto</text>
<text x="138.3" y="172">Area</text>
</g>
<g font-size="1.8" fill="#725600">
<text x="19" y="189">File:</text>
<text x="24.3" y="189">Fuel_Ignition.kicad_sch</text>
<text x="45.7" y="189">File:</text>
<text x="50.9" y="189">inputs.kicad_sch</text>
<text x="67.3" y="189">File:</text>
<text x="72.5" y="189">power.kicad_sch</text>
<text x="88.9" y="187.7">File:</text>
<text x="94.1" y="187.7">connector.kicad_sch</text>
<text x="113" y="189">File:</text>
<text x="118.3" y="189">outputs.kicad_schFile:</text>
<text x="137.3" y="189">proto.kicad_sch</text>
</g>
</svg>
